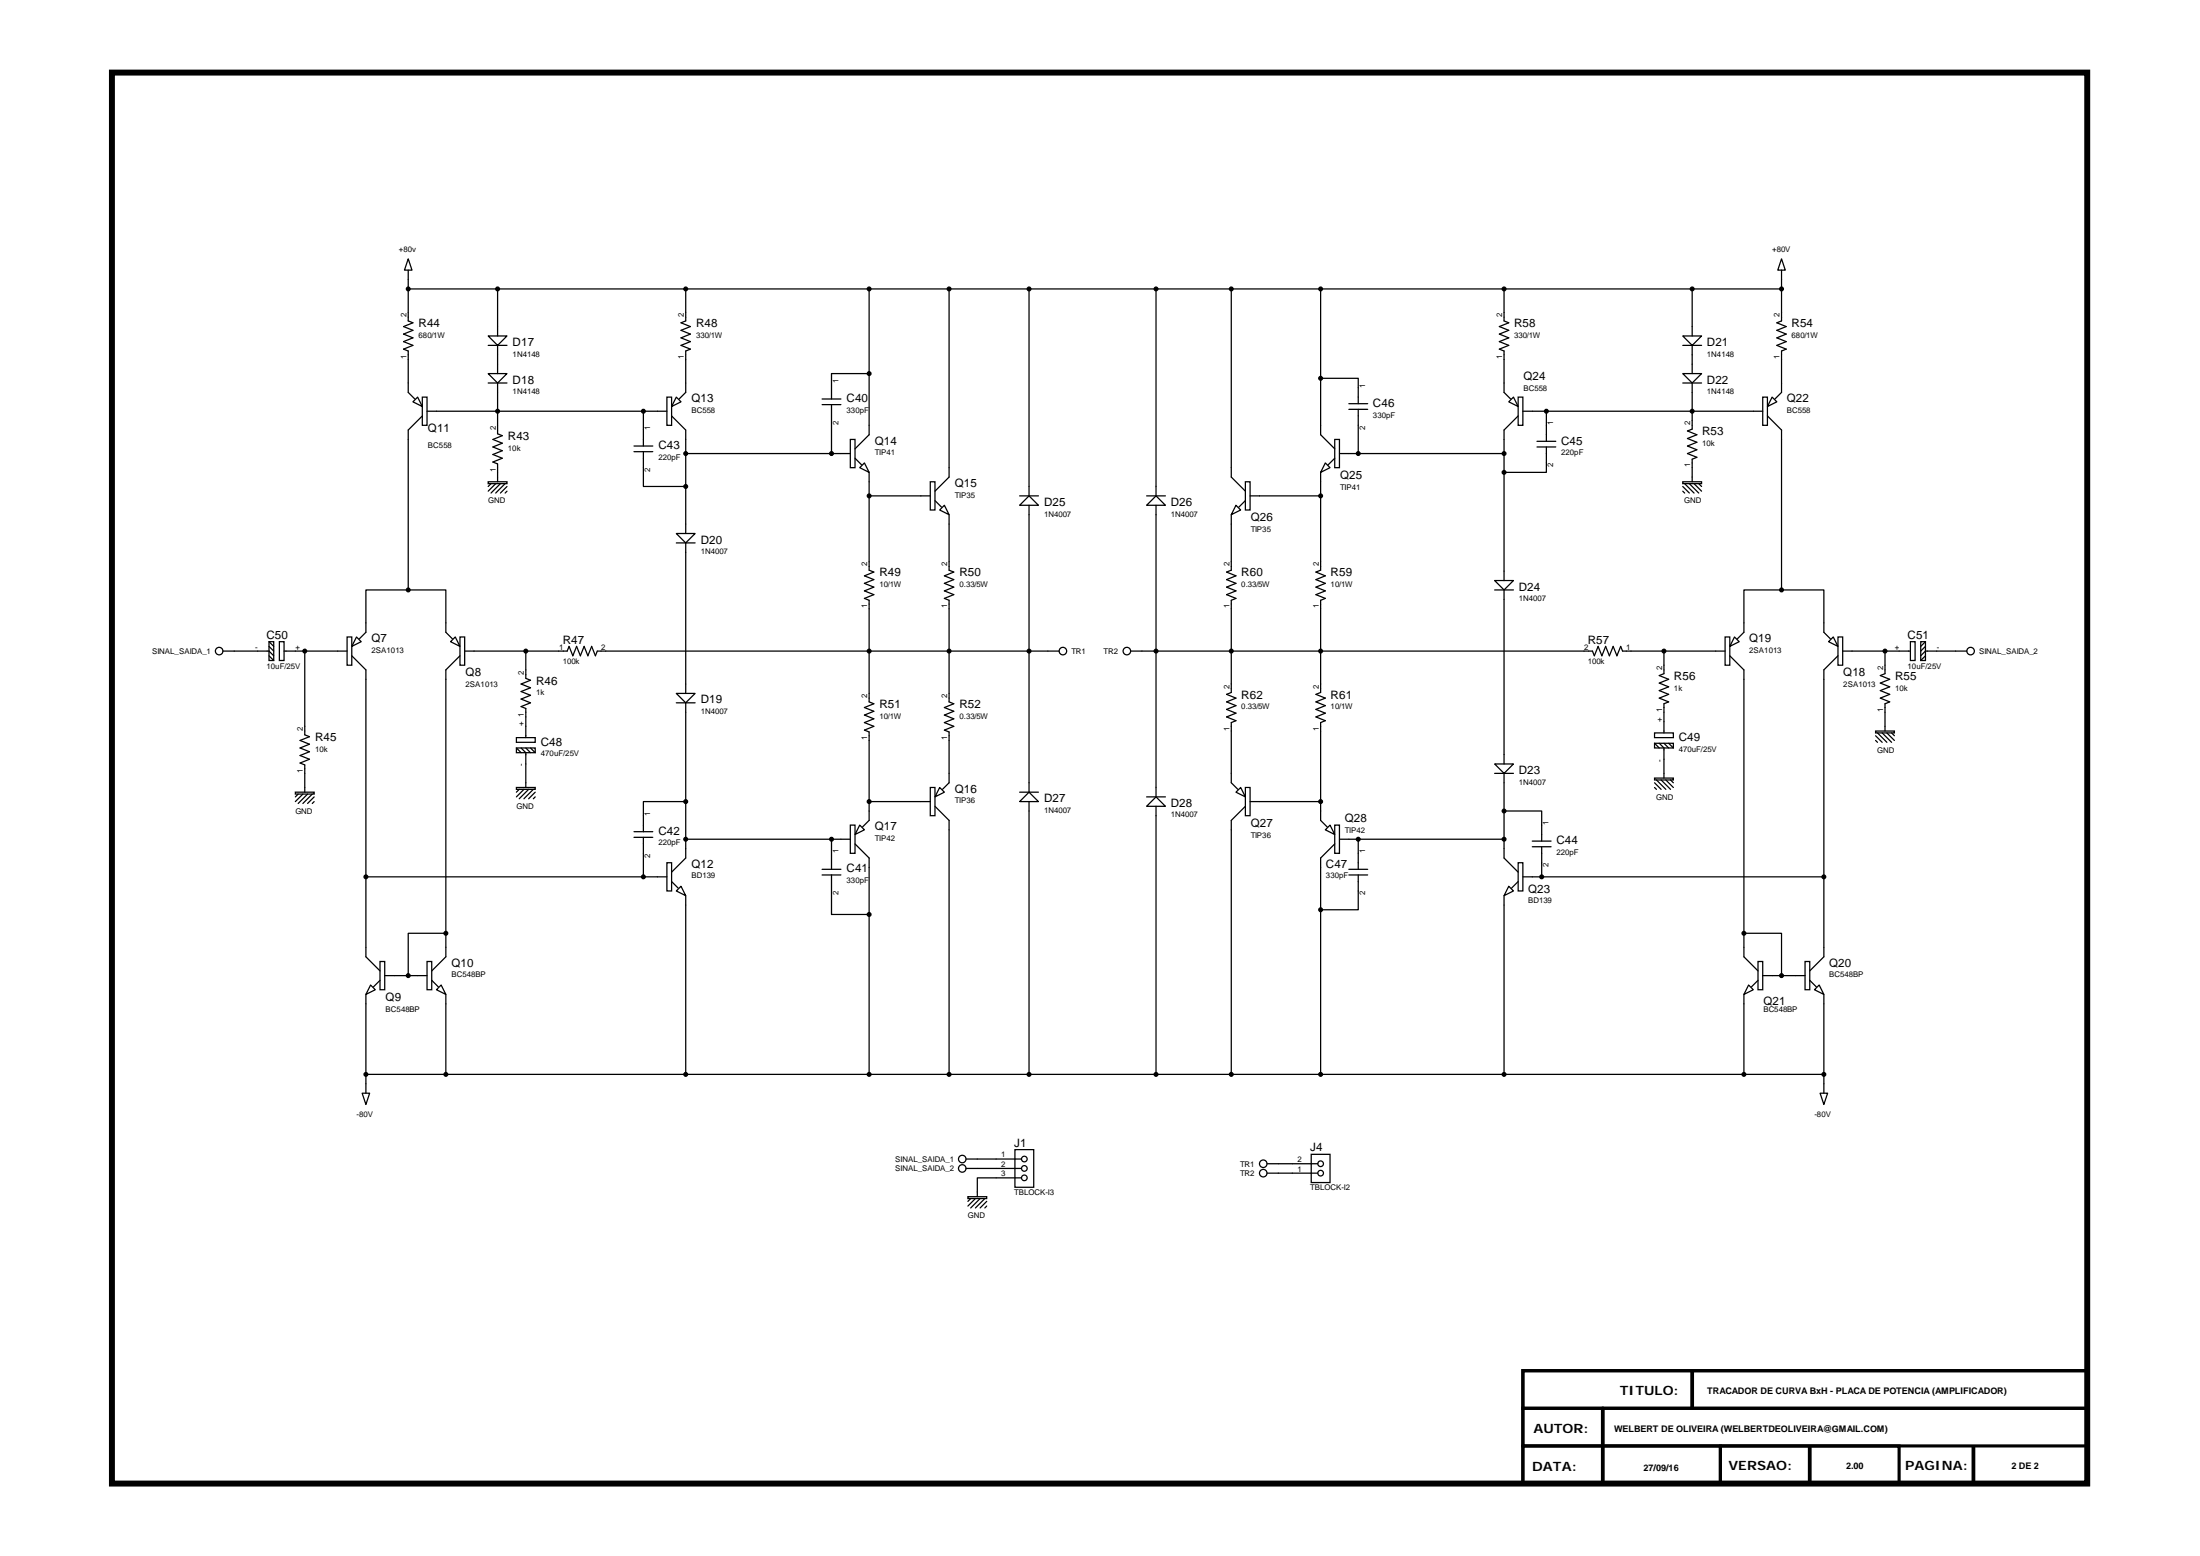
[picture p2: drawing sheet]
<svg xmlns="http://www.w3.org/2000/svg" width="594mm" height="420mm" viewBox="0 0 594 420" stroke-linecap="round" stroke-linejoin="round" font-family="sans-serif">
<g fill="none" stroke="#000" stroke-width=".34">
<path d="M110.2 69.9l1.1 3h-2.1zM110.2 72.9v13.8l1.3 .5-2.5 1 2.5 1-2.5 1 2.5 1-2.5 1 2.5 1.1-2.5 1 1.2 .5v11.2l1.8 1.7M110.2 78h370.9M134.4 78v12.7M185.2 78v8.7l-1.3 .5 2.5 1-2.5 1 2.5 1-2.5 1 2.5 1-2.5 1.1 2.5 1-1.2 .5v11.2l-1.8 1.7M234.7 78v39.4l-3.8 3.8M256.3 78v50.8l-3.8 3.8M277.9 78v55.9M312.2 78v55.9M332.5 78v50.8l3.8 3.8M356.6 78v39.4l3.8 3.8M406.1 78v8.7l1.3 .5-2.5 1 2.5 1-2.5 1 2.5 1-2.5 1 2.5 1.1-2.5 1 1.2 .5v11.2l1.8 1.7"/>
<path d="M456.9 78v12.7M481.1 69.9l1 3h-2zM481.1 72.9v13.8l-1.3 .5 2.5 1-2.5 1 2.5 1-2.5 1 2.5 1-2.5 1.1 2.5 1-1.2 .5v11.2l-1.8 1.7M131.8 90.7h5.1l-2.5 2.6zM131.8 93.3h5.1M134.4 93.3v7.6M454.4 90.7h5.1l-2.6 2.6zM454.4 93.3h5.1M456.9 93.3v7.6M111.5 108.5l1.3-1.3 1.2 2.6zM114 107.2h1.3v7.7h-1.3zM114 112.3l-3.8 3.8v43.2"/>
<path d="M115.3 111h64.8M131.8 100.9h5.1l-2.5 2.5zM131.8 103.4h5.1M134.4 103.4v13.7l1.2 .5-2.5 1.1 2.5 1-2.5 1 2.5 1-2.5 1 2.5 1-2.5 1.1 1.3 .5v4.8M173.7 111v9.4M180.1 107.2h1.3v7.7h-1.3zM181.4 112.3l3.8 3.8v28M182.6 107.2l1.3 1.3-2.5 1.3zM222 107.7h5.1M222 109.3h5.1M224.5 109.3v13.2M229.6 118.7h1.3v7.6h-1.3z"/>
<path d="M234.7 100.9h-10.2v6.8M356.6 102.2h10.2v6.8M360.4 118.7h1.3v7.6h-1.3zM364.2 109h5.1M364.2 110.5h5.1M366.8 110.5v12M408.7 107.2l1.3 2.6-2.6-1.3zM410 107.2h1.2v7.7h-1.2zM410 112.3l-3.9 3.8v40.7M411.2 111h64.8M415 119.2h5.1M417.6 111v8.2"/>
<path d="M454.4 100.9h5.1l-2.6 2.5zM454.4 103.4h5.1M456.9 103.4v12.5l-1.2 .5 2.5 1-2.5 1 2.5 1-2.5 1 2.5 1.1-2.5 1 2.5 1-1.3 .5v6.1M476 107.2h1.3v7.7h-1.3zM477.3 112.3l3.8 3.8v43.2M478.5 107.2l1.3 1.3-2.5 1.3zM131.8 130.1h5.1v.5h-5.1zM132.6 130.6l-.8 .8M133.9 130.6l-2.1 2M135.1 130.6l-2.5 2.5M136.4 130.6l-2.5 2.5M136.9 132.6l-.5 .5"/>
<path d="M136.9 131.4l-1.8 1.7M171.2 120.4h5.1M171.2 122h5.1M173.7 122v9.4h11.5M185.2 122.5h44.4M230.9 123.7l1.8 1.8M233.4 125l1.3 2.6-2.5-1.3zM234.7 127.6v26.4l1.3 .5-2.6 1 2.6 1-2.6 1 2.6 1-2.6 1.1 2.6 1-2.6 1 1.3 .5v27.4l1.3 .5-2.6 1.1 2.6 1-2.6 1 2.6 1-2.6 1 2.6 1-2.6 1 1.3 .6v23.8l-1.8 1.8M234.7 133.9h16.5M251.2 130.1h1.3v7.6h-1.3zM252.5 135.2l1.8 1.7M255 136.4l1.3 2.6-2.6-1.3z"/>
<path d="M256.3 139v15l1.3 .5-2.6 1 2.6 1-2.6 1 2.6 1-2.6 1.1 2.6 1-2.6 1 1.3 .5v27.4l1.3 .5-2.6 1.1 2.6 1-2.6 1 2.6 1-2.6 1 2.6 1-2.6 1 1.3 .6v13.7l-1.8 1.7M275.3 133.9h5.1M277.9 133.9l2.5 2.5h-5.1zM277.9 136.4v77.5M309.6 136.4l2.6-2.5 2.5 2.5zM309.6 133.9h5.1M312.2 136.4v78.8M332.5 139v15l-1.3 .5 2.6 1-2.6 1 2.6 1-2.6 1 2.6 1.1-2.6 1 2.6 1-1.3 .5v24.9l-1.3 .5 2.6 1-2.6 1 2.6 1-2.6 1.1 2.6 1-2.6 1 2.6 1-1.3 .5v16.3l1.8 1.7M333.8 136.4l1.2 1.3-2.5 1.3zM336.3 130.1h1.3v7.6h-1.3zM336.3 135.2l-1.8 1.7M337.6 133.9h19"/>
<path d="M356.6 127.6v26.4l-1.3 .5 2.6 1-2.6 1 2.6 1-2.6 1 2.6 1.1-2.6 1 2.6 1-1.3 .5v24.9l-1.3 .5 2.6 1-2.6 1 2.6 1-2.6 1.1 2.6 1-2.6 1 2.6 1-1.3 .5v26.4l1.8 1.8M357.9 125l1.3 1.3-2.6 1.3zM360.4 123.7l-1.8 1.8M361.7 122.5h44.4M415 120.7h5.1M417.6 120.7v6.9h-11.5M454.4 130.1h5.1v.5h-5.1zM454.4 131.4l1.8 1.7M454.4 132.6l.5 .5M454.9 130.6l2.6 2.5M456.2 130.6l2.5 2.5M457.5 130.6l2 2"/>
<path d="M458.7 130.6l.8 .8M110.2 159.3h-11.4v11.4l-1.8 1.8M110.2 159.3h10.2v11.4l1.8 1.8M182.6 144.1h5.1l-2.5 2.5zM182.6 146.6h5.1M185.2 146.6v40.6M403.6 156.8h5.1l-2.6 2.5zM403.6 159.3h5.1M406.1 159.3v47M481.1 159.3h11.4v11.4l1.8 1.8M481.1 159.3h-10.2v11.4l-1.8 1.8M60.2 175.8h12.4l1.3 1.3"/>
<path d="M72.6 173.3h1.3v5.1h-1.3zM72.6 173.3l1.3 1.2M72.6 174.5l1.3 1.3M72.6 177.1l1.3 1.3M75.4 173.3h1.3v5.1h-1.3zM76.7 175.8h17M82.3 175.8v22.6l1.3 .5-2.6 1 2.6 1.1-2.6 1 2.6 1-2.6 1 2.6 1-2.6 1 1.3 .5v7.4M93.7 172h1.3v7.6h-1.3zM95 177.1l3.8 3.8v77.5l3.8 3.8M96.3 172l1.2 1.3-2.5 1.2zM121.7 173.3l1.2-1.3 1.3 2.5zM124.2 172h1.3v7.6h-1.3z"/>
<path d="M124.2 177.1l-3.8 3.8v77.5l-3.8 3.8M125.5 175.8h27.7l.5-1.3 1 2.6 1-2.6 1 2.6 1-2.6 1 2.6 1.1-2.6 1 2.6 .5-1.3h124.7M142 175.8v7.4l1.3 .5-2.6 1 2.6 1-2.6 1 2.6 1-2.6 1.1 2.6 1-2.6 1 1.3 .5v7.9M305.3 175.8h124.7l.5 1.3 1-2.6 1.1 2.6 1-2.6 1 2.6 1-2.6 1 2.6 1-2.6 .5 1.3h27.7M449.3 175.8v6.1l-1.2 .5 2.5 1-2.5 1 2.5 1.1-2.5 1 2.5 1-2.5 1 2.5 1-1.3 .5v7.9M465.8 172h1.3v7.6h-1.3zM467.1 177.1l3.8 3.8v77.5l3.8 3.8M468.4 172l1.2 1.3-2.5 1.2zM493.8 173.3l1.2-1.3 1.3 2.5zM496.3 172h1.3v7.6h-1.3zM496.3 177.1l-3.8 3.8v77.5l-3.8 3.8M497.6 175.8h18.3"/>
<path d="M509 175.8v6.1l-1.3 .5 2.6 1-2.6 1 2.6 1.1-2.6 1 2.6 1-2.6 1 2.6 1-1.3 .5v7.4M515.9 173.3h1.2v5.1h-1.2zM518.7 173.3h1.2v5.1h-1.2zM519.9 173.3l-1.2 1.2M519.9 174.5l-1.2 1.3M519.9 177.1l-1.2 1.3M531.1 175.8h-11.2l-1.2 1.3M139.4 199.2h5.1v1.2h-5.1zM182.6 187.2h5.1l-2.5 2.6zM182.6 189.8h5.1M185.2 189.8v41.9l-3.8 3.8M446.8 197.9h5.1v1.3h-5.1z"/>
<path d="M506.5 197.4h5.1v.5h-5.1zM506.5 198.7l1.8 1.7M506.5 199.9l.5 .5M507 197.9l2.5 2.5M508.3 197.9l2.5 2.5M509.5 197.9l2.1 2M510.8 197.9l.8 .8M79.8 213.9h5v.5h-5zM80.5 214.4l-.7 .8M81.8 214.4l-2 2.1M83.1 214.4l-2.6 2.6M84.3 214.4l-2.5 2.6"/>
<path d="M84.8 215.2l-1.7 1.8M84.8 216.5l-.5 .5M139.4 212.6h5.1v.5h-5.1zM139.4 202h5.1v1.2h-5.1zM139.4 202l1.3 1.2M140.2 213.1l-.8 .8M140.7 202l1.3 1.2v9.4M141.5 213.1l-2.1 2.1M142 202l1.3 1.2M142.7 213.1l-2.5 2.6M143.3 202l1.2 1.2M144 213.1l-2.5 2.6"/>
<path d="M144.5 213.9l-1.8 1.8M144.5 215.2l-.5 .5M185.2 216.5h-11.5v8.1M234.7 216.5h16.5M251.2 212.6h1.3v7.7h-1.3zM252.5 217.7l3.8 3.8v68.6M253.7 212.6l1.3 1.3-2.5 1.3zM275.3 213.9h5.1M277.9 213.9l2.5 2.6h-5.1zM277.9 216.5v73.6M309.6 217.7l2.6-2.5 2.5 2.5zM309.6 215.2h5.1"/>
<path d="M312.2 217.7v72.4M333.8 213.9l1.2-1.3 1.3 2.6zM336.3 212.6h1.3v7.7h-1.3zM336.3 217.7l-3.8 3.8v68.6M337.6 216.5h19M403.6 206.3h5.1l-2.6 2.5zM403.6 208.8h5.1M406.1 219h10.2v8.1M406.1 208.8v22.9l3.9 3.8M446.8 210.1h5.1v.5h-5.1zM446.8 200.7h5.1v1.3h-5.1zM446.8 211.4l1.8 1.7"/>
<path d="M446.8 212.6l.5 .5M446.8 200.7l1.3 1.3M447.3 210.6l2.5 2.5M448.1 200.7l1.2 1.3v8.1M448.6 210.6l2.5 2.5M449.3 200.7l1.3 1.3M449.8 210.6l2.1 2M450.6 200.7l1.3 1.3M451.1 210.6l.8 .8M98.8 236.8h81.3M171.2 224.6h5.1M171.2 226.1h5.1"/>
<path d="M173.7 226.1v10.7M180.1 233h1.3v7.6h-1.3zM181.4 238l1.7 1.8M185.2 226.6h44.4M222 234.7h5.1M222 236.3h5.1M224.5 236.3v10.6h10.2M224.5 226.6v8.1M229.6 222.8h1.3v7.6h-1.3zM230.9 227.9l3.8 3.8v58.4M232.2 222.8l1.2 1.3-2.5 1.2zM357.9 224.1l1.3-1.3 1.2 2.5z"/>
<path d="M360.4 222.8h1.3v7.6h-1.3zM360.4 227.9l-3.8 3.8v58.4M361.7 226.6h44.4M364.2 234.7h5.1M364.2 236.3h5.1M366.8 236.3v9.4h-10.2M366.8 226.6v8.1M407.4 239.3l1.3 1.3-2.6 1.3zM410 233h1.2v7.6h-1.2zM410 238l-1.8 1.8M411.2 236.8h81.3M413.8 227.1h5"/>
<path d="M413.8 228.6h5M416.3 228.6v8.2M102.6 259.6h1.3v7.7h-1.3zM115.3 259.6h1.3v7.7h-1.3zM120.4 252h-10.2v11.4M182.6 240.6l1.3-1.3 1.3 2.6zM185.2 241.9v48.2M406.1 241.9v48.2M470.9 252h10.2v11.4M474.7 259.6h1.3v7.7h-1.3zM487.4 259.6h1.3v7.7h-1.3zM98.8 268.5v26.7"/>
<path d="M100.1 266l1.2 1.3-2.5 1.2zM102.6 264.7l-1.8 1.8M103.9 263.4h11.4M116.6 264.7l1.8 1.8M117.9 267.3l1.2-1.3 1.3 2.5zM120.4 268.5v21.6M470.9 268.5v21.6M472.2 266l1.3 1.3-2.6 1.2zM474.7 264.7l-1.8 1.8M476 263.4h11.4M488.7 264.7l1.8 1.8M491.2 266l1.3 2.5-2.5-1.2z"/>
<path d="M492.5 268.5v26.7M97.8 295.2h2l-1 3zM98.8 290.1h393.7M491.5 295.2h2l-1 3zM260.9 313h14.9M260.9 315.5h14.9M274.1 310.4h5v10.2h-5zM275.8 318.1h-11.9v5M342.1 314.2h13.8M342.1 316.8h13.8M354.1 311.7h5.1v7.6h-5.1zM261.4 323.1h5v.5h-5z"/>
<path d="M262.1 323.6l-.7 .8M263.4 323.6l-2 2.1M264.7 323.6l-2.6 2.6M265.9 323.6l-2.5 2.6M266.4 324.4l-1.7 1.8M266.4 325.7l-.5 .5"/>
<circle cx="59.2" cy="175.8" r="1.02"/>
<circle cx="287" cy="175.8" r="1.02"/>
<circle cx="304.3" cy="175.8" r="1.02"/>
<circle cx="532.1" cy="175.8" r="1.02"/>
<circle cx="259.8" cy="313" r="1.02"/>
<circle cx="259.8" cy="315.5" r="1.02"/>
<circle cx="276.6" cy="313" r=".76"/>
<circle cx="276.6" cy="318.1" r=".76"/>
<circle cx="276.6" cy="315.5" r=".76"/>
<circle cx="341.1" cy="314.2" r="1.02"/>
<circle cx="341.1" cy="316.8" r="1.02"/>
<circle cx="356.6" cy="314.2" r=".76"/>
<circle cx="356.6" cy="316.8" r=".76"/>
</g>
<g fill="#000" stroke="#000" stroke-width=".34">
<circle cx="110.2" cy="78" r=".51"/>
<circle cx="134.4" cy="78" r=".51"/>
<circle cx="185.2" cy="78" r=".51"/>
<circle cx="234.7" cy="78" r=".51"/>
<circle cx="256.3" cy="78" r=".51"/>
<circle cx="277.9" cy="78" r=".51"/>
<circle cx="312.2" cy="78" r=".51"/>
<circle cx="332.5" cy="78" r=".51"/>
<circle cx="356.6" cy="78" r=".51"/>
<circle cx="406.1" cy="78" r=".51"/>
<circle cx="456.9" cy="78" r=".51"/>
<circle cx="481.1" cy="78" r=".51"/>
<circle cx="134.4" cy="111" r=".51"/>
<circle cx="173.7" cy="111" r=".51"/>
<circle cx="234.7" cy="100.9" r=".51"/>
<circle cx="356.6" cy="102.2" r=".51"/>
<circle cx="417.6" cy="111" r=".51"/>
<circle cx="456.9" cy="111" r=".51"/>
<circle cx="185.2" cy="131.4" r=".51"/>
<circle cx="185.2" cy="122.5" r=".51"/>
<circle cx="224.5" cy="122.5" r=".51"/>
<circle cx="234.7" cy="133.9" r=".51"/>
<circle cx="356.6" cy="133.9" r=".51"/>
<circle cx="366.8" cy="122.5" r=".51"/>
<circle cx="406.1" cy="122.5" r=".51"/>
<circle cx="406.1" cy="127.6" r=".51"/>
<circle cx="110.2" cy="159.3" r=".51"/>
<circle cx="481.1" cy="159.3" r=".51"/>
<circle cx="82.3" cy="175.8" r=".51"/>
<circle cx="142" cy="175.8" r=".51"/>
<circle cx="234.7" cy="175.8" r=".51"/>
<circle cx="256.3" cy="175.8" r=".51"/>
<circle cx="277.9" cy="175.8" r=".51"/>
<circle cx="312.2" cy="175.8" r=".51"/>
<circle cx="332.5" cy="175.8" r=".51"/>
<circle cx="356.6" cy="175.8" r=".51"/>
<circle cx="449.3" cy="175.8" r=".51"/>
<circle cx="509" cy="175.8" r=".51"/>
<circle cx="185.2" cy="216.5" r=".51"/>
<circle cx="234.7" cy="216.5" r=".51"/>
<circle cx="356.6" cy="216.5" r=".51"/>
<circle cx="406.1" cy="219" r=".51"/>
<circle cx="98.8" cy="236.8" r=".51"/>
<circle cx="173.7" cy="236.8" r=".51"/>
<circle cx="185.2" cy="226.6" r=".51"/>
<circle cx="224.5" cy="226.6" r=".51"/>
<circle cx="366.8" cy="226.6" r=".51"/>
<circle cx="406.1" cy="226.6" r=".51"/>
<circle cx="416.3" cy="236.8" r=".51"/>
<circle cx="492.5" cy="236.8" r=".51"/>
<circle cx="120.4" cy="252" r=".51"/>
<circle cx="234.7" cy="246.9" r=".51"/>
<circle cx="356.6" cy="245.7" r=".51"/>
<circle cx="470.9" cy="252" r=".51"/>
<circle cx="110.2" cy="263.4" r=".51"/>
<circle cx="481.1" cy="263.4" r=".51"/>
<circle cx="98.8" cy="290.1" r=".51"/>
<circle cx="120.4" cy="290.1" r=".51"/>
<circle cx="185.2" cy="290.1" r=".51"/>
<circle cx="234.7" cy="290.1" r=".51"/>
<circle cx="256.3" cy="290.1" r=".51"/>
<circle cx="277.9" cy="290.1" r=".51"/>
<circle cx="312.2" cy="290.1" r=".51"/>
<circle cx="332.5" cy="290.1" r=".51"/>
<circle cx="356.6" cy="290.1" r=".51"/>
<circle cx="406.1" cy="290.1" r=".51"/>
<circle cx="470.9" cy="290.1" r=".51"/>
<circle cx="492.5" cy="290.1" r=".51"/>
</g>
<path d="M30.2 19.6h533.4v381h-533.4z" fill="none" stroke="#000" stroke-width="1.6"/>
<path d="M411.2 370.1h152.4v30.5h-152.4zM411.2 370.1h152.4v10.2h-152.4zM411.2 390.4h53.4v10.2h-53.4zM411.2 380.3h152.4v10.1h-152.4zM464.6 390.4h48.2v10.2h-48.2z" fill="none" stroke="#000" stroke-width=".85"/>
<path d="M456.9 370.4v9.6M432.8 380.3v9.6M432.8 390.7v9.6M488.7 390.7v9.6M532.9 390.7v9.6" fill="none" stroke="#000" stroke-width="1"/>
<g font-size="3.5">
<text x="437.4" y="376.6">TITULO:</text>
<text x="414.1" y="387.1">AUTOR:</text>
<text x="413.8" y="397.2">DATA:</text>
<text x="466.8" y="397">VERSAO:</text>
<text x="514.4" y="397">PAGINA:</text>
</g>
<g font-size="3.1">
<text x="113" y="88.3">R44</text>
<text x="188" y="88.3">R48</text>
<text x="408.9" y="88.3">R58</text>
<text x="483.8" y="88.3">R54</text>
<text x="138.4" y="93.4">D17</text>
<text x="460.9" y="93.4">D21</text>
<text x="138.4" y="103.6">D18</text>
<text x="411.4" y="102.7">Q24</text>
<text x="460.9" y="103.6">D22</text>
<text x="186.7" y="108.7">Q13</text>
<text x="228.6" y="108.7">C40</text>
<text x="370.8" y="109.9">C46</text>
<text x="482.5" y="108.7">Q22</text>
<text x="115.6" y="116.6">Q11</text>
<text x="137.2" y="118.8">R43</text>
<text x="459.7" y="117.6">R53</text>
<text x="177.8" y="121.4">C43</text>
<text x="236.2" y="120.1">Q14</text>
<text x="421.6" y="120.1">C45</text>
<text x="257.8" y="131.5">Q15</text>
<text x="361.9" y="129.3">Q25</text>
<text x="281.9" y="136.6">D25</text>
<text x="316.1" y="136.6">D26</text>
<text x="337.7" y="140.8">Q26</text>
<text x="189.2" y="146.8">D20</text>
<text x="237.5" y="155.7">R49</text>
<text x="259.1" y="155.7">R50</text>
<text x="335.2" y="155.7">R60</text>
<text x="359.3" y="155.7">R59</text>
<text x="410.1" y="159.5">D24</text>
<text x="72" y="172.5">C50</text>
<text x="100.3" y="173.4">Q7</text>
<text x="152" y="173.8">R47</text>
<text x="428.8" y="173.8">R57</text>
<text x="472.4" y="173.4">Q19</text>
<text x="515.1" y="172.5">C51</text>
<text x="125.7" y="182.7">Q8</text>
<text x="144.8" y="184.9">R46</text>
<text x="452" y="183.6">R56</text>
<text x="497.8" y="182.7">Q18</text>
<text x="511.7" y="183.6">R55</text>
<text x="189.2" y="189.9">D19</text>
<text x="237.5" y="191.2">R51</text>
<text x="259.1" y="191.2">R52</text>
<text x="335.2" y="188.7">R62</text>
<text x="359.3" y="188.7">R61</text>
<text x="85.1" y="200.1">R45</text>
<text x="146" y="201.4">C48</text>
<text x="453.3" y="200.1">C49</text>
<text x="410.1" y="209">D23</text>
<text x="257.8" y="214">Q16</text>
<text x="281.9" y="216.5">D27</text>
<text x="316.1" y="217.8">D28</text>
<text x="363.1" y="222">Q28</text>
<text x="177.8" y="225.4">C42</text>
<text x="236.2" y="224.2">Q17</text>
<text x="337.7" y="223.2">Q27</text>
<text x="420.3" y="228">C44</text>
<text x="186.7" y="234.3">Q12</text>
<text x="228.6" y="235.6">C41</text>
<text x="358.1" y="234.3">C47</text>
<text x="412.7" y="241">Q23</text>
<text x="121.9" y="261">Q10</text>
<text x="493.9" y="261">Q20</text>
<text x="104.1" y="270.2">Q9</text>
<text x="476.2" y="271.5">Q21</text>
<text x="273.9" y="309.6">J1</text>
<text x="353.8" y="310.9">J4</text>
</g>
<g font-size="2.5">
<text x="461" y="376.4">TRACADOR DE CURVA BxH - PLACA DE POTENCIA (AMPLIFICADOR)</text>
<text x="435.9" y="386.5">WELBERT DE OLIVEIRA (WELBERTDEOLIVEIRA@GMAIL.COM)</text>
<text x="443.8" y="397.2">27/09/16</text>
<text x="498.5" y="396.7">2.00</text>
<text x="543.1" y="396.7">2 DE 2</text>
</g>
<g font-size="2.1">
<text x="107.7" y="68.1">+80v</text>
<text x="478.5" y="68.1">+80V</text>
<text x="109.7" y="85.6" transform="rotate(-90 109.7 85.6)">2</text>
<text x="184.7" y="85.6" transform="rotate(-90 184.7 85.6)">2</text>
<text x="405.6" y="85.6" transform="rotate(-90 405.6 85.6)">2</text>
<text x="480.6" y="85.6" transform="rotate(-90 480.6 85.6)">2</text>
<text x="113" y="91.2">680/1W</text>
<text x="188" y="91.2">330/1W</text>
<text x="408.9" y="91.2">330/1W</text>
<text x="483.8" y="91.2">680/1W</text>
<text x="109.7" y="97" transform="rotate(-90 109.7 97)">1</text>
<text x="138.4" y="96.3">1N4148</text>
<text x="184.7" y="97" transform="rotate(-90 184.7 97)">1</text>
<text x="405.6" y="97" transform="rotate(-90 405.6 97)">1</text>
<text x="460.9" y="96.3">1N4148</text>
<text x="480.6" y="97" transform="rotate(-90 480.6 97)">1</text>
<text x="138.4" y="106.5">1N4148</text>
<text x="226.4" y="103.4" transform="rotate(-90 226.4 103.4)">1</text>
<text x="368.6" y="104.7" transform="rotate(-90 368.6 104.7)">1</text>
<text x="411.4" y="105.6">BC558</text>
<text x="460.9" y="106.5">1N4148</text>
<text x="186.7" y="111.5">BC558</text>
<text x="228.6" y="111.5">330pF</text>
<text x="370.8" y="112.8">330pF</text>
<text x="482.5" y="111.5">BC558</text>
<text x="133.9" y="116.1" transform="rotate(-90 133.9 116.1)">2</text>
<text x="175.6" y="116.1" transform="rotate(-90 175.6 116.1)">1</text>
<text x="226.4" y="114.8" transform="rotate(-90 226.4 114.8)">2</text>
<text x="368.6" y="116" transform="rotate(-90 368.6 116)">2</text>
<text x="419.4" y="114.9" transform="rotate(-90 419.4 114.9)">1</text>
<text x="456.4" y="114.9" transform="rotate(-90 456.4 114.9)">2</text>
<text x="115.6" y="120.9">BC558</text>
<text x="137.2" y="121.7">10k</text>
<text x="177.8" y="124.2">220pF</text>
<text x="236.2" y="123">TIP41</text>
<text x="421.6" y="123">220pF</text>
<text x="459.7" y="120.4">10k</text>
<text x="133.9" y="127.5" transform="rotate(-90 133.9 127.5)">1</text>
<text x="175.6" y="127.5" transform="rotate(-90 175.6 127.5)">2</text>
<text x="419.4" y="126.2" transform="rotate(-90 419.4 126.2)">2</text>
<text x="456.4" y="126.2" transform="rotate(-90 456.4 126.2)">1</text>
<text x="131.8" y="135.9">GND</text>
<text x="257.8" y="134.4">TIP35</text>
<text x="361.9" y="132.3">TIP41</text>
<text x="454.8" y="135.9">GND</text>
<text x="281.9" y="139.5">1N4007</text>
<text x="316.1" y="139.5">1N4007</text>
<text x="337.7" y="143.7">TIP35</text>
<text x="189.2" y="149.6">1N4007</text>
<text x="234.2" y="153" transform="rotate(-90 234.2 153)">2</text>
<text x="255.8" y="153" transform="rotate(-90 255.8 153)">2</text>
<text x="332" y="153" transform="rotate(-90 332 153)">2</text>
<text x="356.1" y="153" transform="rotate(-90 356.1 153)">2</text>
<text x="237.5" y="158.5">10/1W</text>
<text x="259.1" y="158.5">0.33/5W</text>
<text x="335.2" y="158.5">0.33/5W</text>
<text x="359.3" y="158.5">10/1W</text>
<text x="234.2" y="164.3" transform="rotate(-90 234.2 164.3)">1</text>
<text x="255.8" y="164.3" transform="rotate(-90 255.8 164.3)">1</text>
<text x="332" y="164.3" transform="rotate(-90 332 164.3)">1</text>
<text x="356.1" y="164.3" transform="rotate(-90 356.1 164.3)">1</text>
<text x="410.1" y="162.3">1N4007</text>
<text x="41.1" y="176.6">SINAL_SAIDA_1</text>
<text x="68.9" y="175.4">-</text>
<text x="79.8" y="175.4">+</text>
<text x="100.3" y="176.3">2SA1013</text>
<text x="151" y="175.4">1</text>
<text x="152" y="179.3">100k</text>
<text x="162.3" y="175.4">2</text>
<text x="289.3" y="176.6">TR1</text>
<text x="298" y="176.6">TR2</text>
<text x="427.8" y="175.4">2</text>
<text x="428.8" y="179.3">100k</text>
<text x="439.2" y="175.4">1</text>
<text x="472.4" y="176.3">2SA1013</text>
<text x="511.6" y="175.4">+</text>
<text x="523" y="175.4">-</text>
<text x="534.4" y="176.6">SINAL_SAIDA_2</text>
<text x="72" y="180.6">10uF/25V</text>
<text x="125.7" y="185.6">2SA1013</text>
<text x="141.5" y="182.2" transform="rotate(-90 141.5 182.2)">2</text>
<text x="332" y="186" transform="rotate(-90 332 186)">2</text>
<text x="356.1" y="186" transform="rotate(-90 356.1 186)">2</text>
<text x="448.8" y="180.9" transform="rotate(-90 448.8 180.9)">2</text>
<text x="497.8" y="185.6">2SA1013</text>
<text x="508.5" y="180.9" transform="rotate(-90 508.5 180.9)">2</text>
<text x="515.1" y="180.6">10uF/25V</text>
<text x="144.8" y="187.7">1k</text>
<text x="234.2" y="188.5" transform="rotate(-90 234.2 188.5)">2</text>
<text x="255.8" y="188.5" transform="rotate(-90 255.8 188.5)">2</text>
<text x="335.2" y="191.6">0.33/5W</text>
<text x="359.3" y="191.6">10/1W</text>
<text x="452" y="186.5">1k</text>
<text x="511.7" y="186.5">10k</text>
<text x="81.8" y="197.4" transform="rotate(-90 81.8 197.4)">2</text>
<text x="141.5" y="196.1" transform="rotate(-90 141.5 196.1)">+ 1</text>
<text x="189.2" y="192.8">1N4007</text>
<text x="237.5" y="194.1">10/1W</text>
<text x="259.1" y="194.1">0.33/5W</text>
<text x="332" y="197.3" transform="rotate(-90 332 197.3)">1</text>
<text x="356.1" y="197.3" transform="rotate(-90 356.1 197.3)">1</text>
<text x="448.8" y="194.9" transform="rotate(-90 448.8 194.9)">+ 1</text>
<text x="508.5" y="192.2" transform="rotate(-90 508.5 192.2)">1</text>
<text x="85.1" y="203">10k</text>
<text x="234.2" y="199.9" transform="rotate(-90 234.2 199.9)">1</text>
<text x="255.8" y="199.9" transform="rotate(-90 255.8 199.9)">1</text>
<text x="453.3" y="203">470uF/25V</text>
<text x="506.9" y="203.2">GND</text>
<text x="81.8" y="208.7" transform="rotate(-90 81.8 208.7)">1</text>
<text x="141.5" y="207" transform="rotate(-90 141.5 207)">-</text>
<text x="146" y="204.3">470uF/25V</text>
<text x="448.8" y="205.7" transform="rotate(-90 448.8 205.7)">-</text>
<text x="410.1" y="211.9">1N4007</text>
<text x="447.2" y="215.9">GND</text>
<text x="79.8" y="219.8">GND</text>
<text x="139.4" y="218.5">GND</text>
<text x="175.6" y="220.3" transform="rotate(-90 175.6 220.3)">1</text>
<text x="257.8" y="216.9">TIP36</text>
<text x="281.9" y="219.4">1N4007</text>
<text x="316.1" y="220.7">1N4007</text>
<text x="236.2" y="227">TIP42</text>
<text x="337.7" y="226.2">TIP36</text>
<text x="363.1" y="224.9">TIP42</text>
<text x="418.2" y="222.8" transform="rotate(-90 418.2 222.8)">1</text>
<text x="175.6" y="231.6" transform="rotate(-90 175.6 231.6)">2</text>
<text x="177.8" y="228.3">220pF</text>
<text x="226.4" y="230.4" transform="rotate(-90 226.4 230.4)">1</text>
<text x="368.6" y="230.4" transform="rotate(-90 368.6 230.4)">1</text>
<text x="420.3" y="230.8">220pF</text>
<text x="186.7" y="237.2">BD139</text>
<text x="228.6" y="238.5">330pF</text>
<text x="358.1" y="237.2">330pF</text>
<text x="418.2" y="234.1" transform="rotate(-90 418.2 234.1)">2</text>
<text x="226.4" y="241.8" transform="rotate(-90 226.4 241.8)">2</text>
<text x="368.6" y="241.8" transform="rotate(-90 368.6 241.8)">2</text>
<text x="412.7" y="244">BD139</text>
<text x="121.9" y="263.9">BC548BP</text>
<text x="493.9" y="263.9">BC548BP</text>
<text x="104.1" y="273.2">BC548BP</text>
<text x="476.2" y="273.2">BC548BP</text>
<text x="96.3" y="301.5">-80V</text>
<text x="490" y="301.5">-80V</text>
<text x="241.7" y="313.7">SINAL_SAIDA_1</text>
<text x="241.7" y="316.3">SINAL_SAIDA_2</text>
<text x="270.3" y="312.5">1</text>
<text x="270.3" y="315.1">2</text>
<text x="270.3" y="317.6">3</text>
<text x="334.9" y="315">TR1</text>
<text x="334.9" y="317.5">TR2</text>
<text x="350.4" y="316.4">1</text>
<text x="350.4" y="313.8">2</text>
<text x="273.9" y="322.7">TBLOCK-I3</text>
<text x="353.8" y="321.4">TBLOCK-I2</text>
<text x="261.4" y="329">GND</text>
</g>
</svg>
